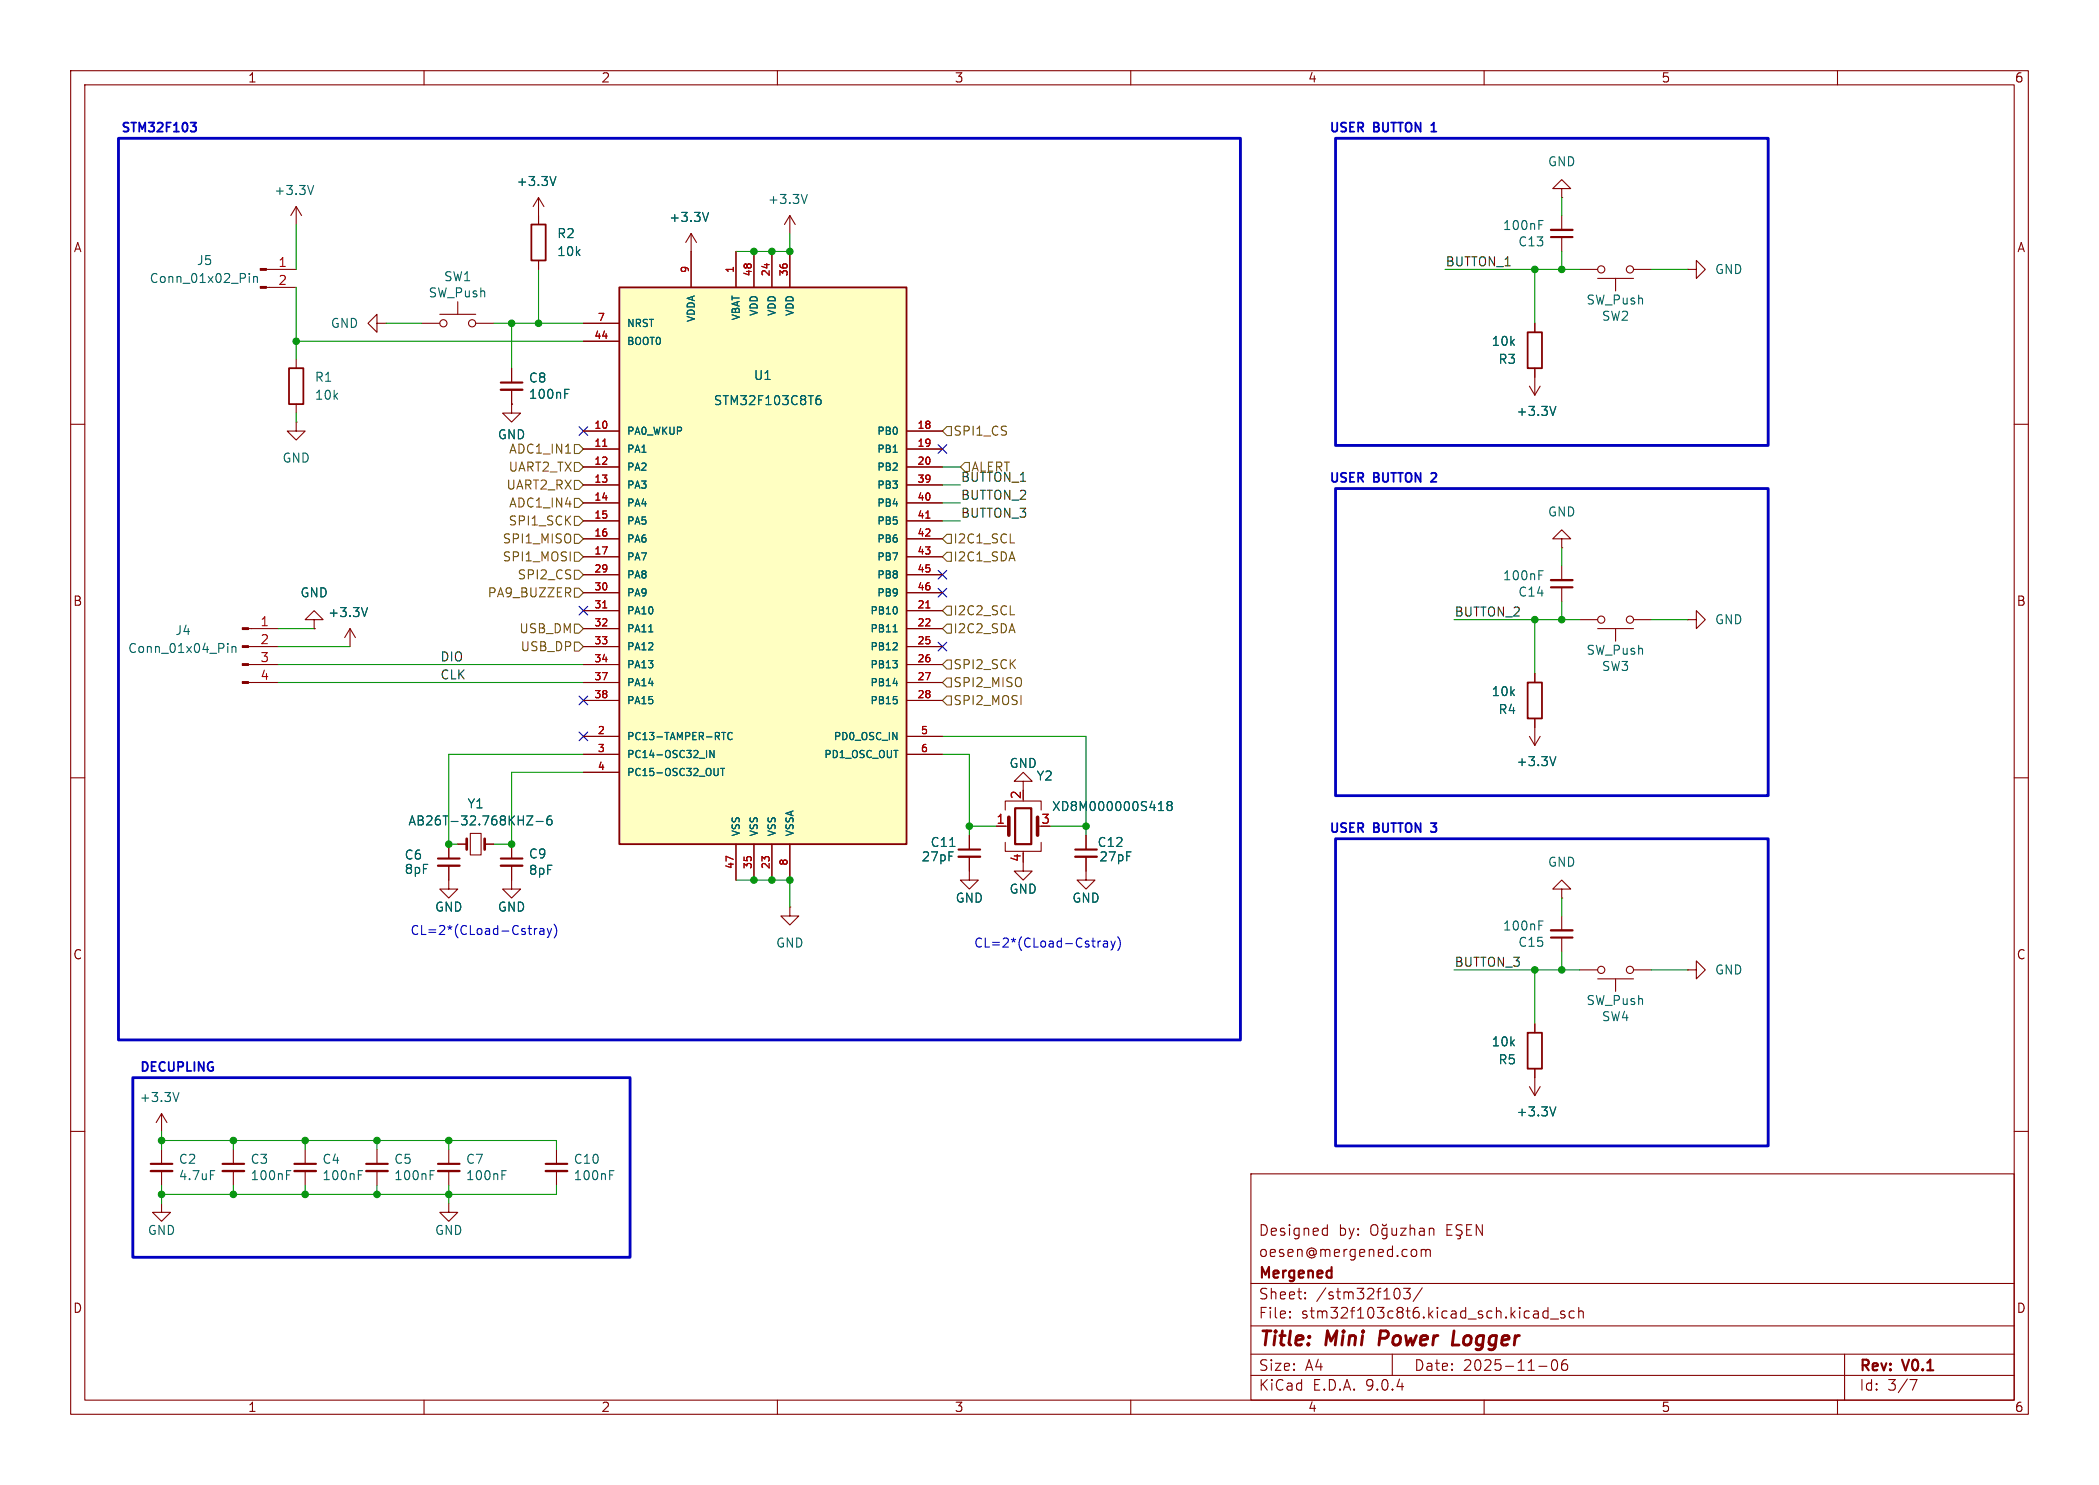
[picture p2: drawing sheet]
<svg xmlns="http://www.w3.org/2000/svg" width="297mm" height="210mm" viewBox="0 0 297 210" stroke-linecap="round" stroke-linejoin="round" font-family="sans-serif">
<g fill="none" stroke="#840000" stroke-width=".15">
<path d="M10 10h277v190h-277zM12 12h273v186h-273zM60 10v2M110 10v2M160 10v2M210 10v2M260 10v2M76.2 27.9l-.8 1.3M76.2 27.9l.8 1.3M76.2 27.9v3.9M76.2 36.8v1.3M97.8 33l-.8 1.3"/>
<path d="M97.8 33l.8 1.3M97.8 33v2.6M221 26.7h1.2l-1.2-1.3-1.3 1.3h1.3v1.2M221 27.9h.1M221 30.5v2M221 33.5v2.1M223.5 38.1h2.6M226.1 39.4h5M228.6 39.4v1.7M231.1 38.1h2.6M238.8 38.1h1.2v-1.3l1.3 1.3-1.3 1.3v-1.3M238.8 38.1h.1"/>
<path d="M41.9 59.7v1.3h1.3l-1.3 1.2-1.3-1.2h1.3M41.9 59.7h.1M41.9 50.8v1.3M41.9 57.2v1.2M53.3 45.7v-1.2l-1.2 1.2 1.2 1.3v-1.3h1.3M54.6 45.7h.1M59.7 45.7h2.5M62.2 44.5h5.1M64.8 42.7v1.8M67.3 45.7h2.5M72.4 57.2v1.2h1.3l-1.3 1.3-1.3-1.3h1.3M72.4 57.2h.1"/>
<path d="M72.4 52.1v2M72.4 55.1v2.1M216.4 54.6l.8 1.3M217.2 45.7v1.3M217.2 52.1v3.8M217.9 54.6l-.7 1.3M10 60h2M221 76.2h1.2l-1.2-1.3-1.3 1.3h1.3v1.3M221 77.5h.1M285 60h2M44.4 87.6h1.3l-1.3-1.2-1.2 1.2h1.2v1.3M44.4 88.9h.1"/>
<path d="M49.5 88.9l-.7 1.3M49.5 88.9l.8 1.3M49.5 88.9v2.5M217.2 95.3v1.2M221 80v2M221 83.1v2M223.5 87.6h2.6M226.1 88.9h5M228.6 88.9v1.8M231.1 87.6h2.6M10 110h2M63.5 119.4v2"/>
<path d="M64.8 119.4h1.2M66.5 117.9h1.6v3h-1.6zM68.6 119.4h1.2M72.4 119.4v2M137.2 118.1v2M141 116.8h1.7M142.2 114.6v-1.3h5.1v1.3M142.2 119.1v1.3h5.1v-1.3M144.8 110.5h1.2l-1.2-1.3-1.3 1.3h1.3v1.3M153.7 118.1v2M216.4 104.1l.8 1.3M217.2 101.6v3.8"/>
<path d="M217.9 104.1l-.7 1.3M285 110h2M63.5 122.4v3.3h1.3l-1.3 1.3-1.3-1.3h1.3M72.4 122.4v3.3h1.3l-1.3 1.3-1.3-1.3h1.3M111.8 128.3v1.2h1.2l-1.2 1.3-1.3-1.3h1.3M111.8 128.3h.1M137.2 121.2v3.3h1.2l-1.2 1.2-1.3-1.2h1.3M144.8 121.9v1.3h1.2l-1.2 1.3-1.3-1.3h1.3M144.8 120.4v.3M153.7 121.2v3.3h1.2l-1.2 1.2-1.3-1.2h1.3M221 125.7h1.2l-1.2-1.2-1.3 1.2h1.3v1.3M221 127h.1"/>
<path d="M221 129.5v2.1M221 132.6v2M223.5 137.2h2.6M226.1 138.4h5M228.6 138.4v1.8M231.1 137.2h2.6M238.8 137.2h1.2v-1.3l1.3 1.3-1.3 1.2v-1.2M238.8 137.2h.1M22.9 157.5l-.8 1.3M22.9 157.5l.7 1.3M22.9 157.5v2.5M216.4 153.7l.8 1.2"/>
<path d="M217.2 144.8v1.3M217.2 151.1v3.8M217.9 153.7l-.7 1.2M10 160h2M22.9 170.2v1.3h1.2l-1.2 1.2-1.3-1.2h1.3M22.9 162.6v2M22.9 165.6v2M33 162.6v2M33 165.6v2M43.2 162.6v2M43.2 165.6v2M53.3 162.6v2"/>
<path d="M53.3 165.6v2M63.5 170.2v1.3h1.3l-1.3 1.2-1.3-1.2h1.3M63.5 162.6v2M63.5 165.6v2M78.7 162.6v2M78.7 165.6v2M177 166h108v32h-108zM187.4 173.7l.4 .1M187.8 173.2v1.5M187.8 174.6l-.4 .1M194.2 173.3a.5 .5 0 0 1 .5-.1 .5 .5 0 0 1 .3 .5v.5a.5 .5 0 0 1-.5 .5 .5 .5 0 0 1-.5-.5v-.5zM195.6 173.1a.29 .29 0 0 0 .3 .2 .29 .29 0 0 0 .3-.2"/>
<path d="M196.2 173.8l-.4-.1-.3 .3v.4l.2 .2 .1 .1 .4-.1M196.2 173.7v1.2a.41 .41 0 0 1-.6 .2M197 173.7v.9a.41 .41 0 0 0 .6 0M197.6 173.7v1M198.2 173.7h.8l-.8 1h.8M199.5 173.2v1.5M199.5 173.8a.37 .37 0 0 1 .7 .1v.8M200.3 176.8l.2 .2v.4l-.2 .2M200.9 173.8l.1-.1 .5 .1v.9M201.1 176.8a.37 .37 0 0 1 .6 .1M201.1 176.7v1M201.5 174.1h-.5a.29 .29 0 0 0-.2 .3 .29 .29 0 0 0 .2 .3l.5-.1"/>
<path d="M201.7 176.9l.3-.2 .3 .1 .1 .9M201.7 176.9v.8M202.2 173.8a.37 .37 0 0 1 .7 .1v.8M202.2 173.7v1M204.7 173.9h.5M205.5 173.2h-.8v1.5h.8M206.5 174.8l.2 .2-.1 .1-.4 .1M206.9 173.3l-.2-.1-.5 .1a.36 .36 0 0 0-.2 .3 .36 .36 0 0 0 .3 .3 .55 .55 0 0 1 .6 .4l-.1 .3-.2 .1-.6-.1M207.5 173.9h.5M208.2 173.2h-.7v1.5h.7M209.7 173.2v1.5l-.8-1.5v1.5M285 160h2"/>
<path d="M60 198v2M110 198v2M160 198v2M177 194.5h108M177 191.5h108M177 187.5h108M177 181.5h108M182.5 186.3h.1l-.1 .1M182.5 186.3v.1M182.5 185.5v.1M182.5 185.5h.1l-.1 .1M184.7 183.6v.1"/>
<path d="M184.7 183.6h-.1l.1 .1M184.7 182.8v.1M184.7 182.8h-.1l.1 .1M197 191.5v3M197.9 182.3a1.12 1.12 0 0 1 0 1.3M198.6 182.2h.9l-.5 .6a.41 .41 0 0 1 .5 .3v.3l-.1 .2-.6 .1-.2-.1M201.2 182.1l-1.2 2M210 198v2M217.7 193.2h1.2M219 184.9v1.5M219 185.5l-.4-.1-.3 .3v.4l.2 .2 .1 .1 .4-.1M219.4 186.5h1.1"/>
<path d="M219.7 192.4a.36 .36 0 0 1 .3-.1 .36 .36 0 0 1 .3 .3 .77 .77 0 0 1-.4 1.2 .91 .91 0 0 1-.2-1.4zM221.4 185.5l-.4-.1-.2 .2 .1 .2 .5 .2 .1 .1-.1 .2-.2 .1-.4-.1M221.7 192.3a.59 .59 0 0 0-.7 .6v.6l.1 .2 .4 .1 .2-.1 .1-.5-.1-.3h-.5l-.2 .3M222.7 185.5l-.4-.1-.3 .3v.4l.2 .2 .1 .1 .4-.1M223.4 185.5a.37 .37 0 0 1 .6 .1v.8M223.4 184.9v1.5M260 198v2M261 191.5v6.5M270.2 195.1h1l-.6 1.5"/>
<circle cx="226.6" cy="38.1" r=".51"/>
<circle cx="230.6" cy="38.1" r=".51"/>
<circle cx="62.7" cy="45.7" r=".51"/>
<circle cx="66.8" cy="45.7" r=".51"/>
<circle cx="226.6" cy="87.6" r=".51"/>
<circle cx="230.6" cy="87.6" r=".51"/>
<circle cx="226.6" cy="137.2" r=".51"/>
<circle cx="230.6" cy="137.2" r=".51"/>
</g>
<path d="M195.4 188.2l-.3 2M205.7 188.2l-.2 2h.9" fill="none" stroke="#840000" stroke-width=".4"/>
<path d="M75.2 31.8h2v5h-2zM40.9 52.1h2v5.1h-2zM216.2 47h2v5.1h-2zM216.2 96.5h2v5.1h-2zM216.2 146.1h2v5h-2z" fill="none" stroke="#840000" stroke-width=".25"/>
<g fill="none" stroke="#006464" stroke-width=".15">
<path d="M78.7 25l-.5 1.2M100.3 30l-.5 1.3M217.7 31.8h.5M217.7 31.2h.7M79.9 55.7h.4M79.9 55.1h.6M220.1 57.5l-.4 1.2M52 85.9l-.4 1.3M217.7 81.3h.5M217.7 80.7h.7M74.5 115.4h.9l-.9 1.3h.9M75.9 116.2h.9"/>
<path d="M78 115.4a.5 .5 0 0 0-.6 .5v.5l.1 .2 .4 .1 .2-.2v-.4l-.1-.2h-.4l-.2 .2M134.4 119.7h.7M163.9 114.6h.7M164.2 113.5l.1-.1v1.2M165.4 113.9l-.3 .2 .1 .4 .2 .1h.3l.2-.2v-.3l-.3-.2M165.4 113.9l-.3-.2 .3-.3h.2l.3 .2-.3 .3M165.4 113.9h.2M220.1 107l-.4 1.3M217.7 130.9h.5M217.7 130.2h.7M25.3 154.5l-.4 1.3M220.1 156.5l-.4 1.3"/>
<path d="M29.8 165.6h.6M40.5 165.6h.7M40.5 166.2h.5M50.7 165.6h.6M50.7 166.2h.4M60.9 165.6h.6M60.9 166.2h.4M71 165.6h.6M71 166.2h.5M86.3 165.6h.6M86.3 166.2h.4"/>
</g>
<g fill="none" stroke="#840000" stroke-width=".3">
<path d="M219.5 33.5h3M70.9 54.1h3M219.5 83.1h3M143.6 114.3h2.3v5.1h-2.3zM62 121.4h3M70.9 121.4h3M135.6 120.1h3.1M152.1 120.1h3.1M219.5 132.6h3M21.3 164.6h3.1M31.5 164.6h3M41.7 164.6h3"/>
<path d="M51.8 164.6h3.1M62 164.6h3M77.2 164.6h3.1"/>
</g>
<g fill="none" stroke="#840000" stroke-width=".33">
<path d="M219.5 32.5h3M70.9 55.1h3M219.5 82h3M62 122.4h3M70.9 122.4h3M135.6 121.2h3.1M152.1 121.2h3.1M219.5 131.6h3M21.3 165.6h3.1M31.5 165.6h3M41.7 165.6h3M51.8 165.6h3.1"/>
<path d="M62 165.6h3M77.2 165.6h3.1"/>
</g>
<path d="M142.7 115.6v2.5M146.8 115.6v2.5" fill="none" stroke="#840000" stroke-width=".51"/>
<path d="M66 118.6v1.5M68.6 118.6v1.5" fill="none" stroke="#840000" stroke-width=".38"/>
<path d="M87.6 40.6h40.7v78.8h-40.7z" fill="#ffffc2"/>
<path d="M87.6 40.6h40.7v78.8h-40.7z" fill="none" stroke="#840000" stroke-width=".25"/>
<g fill="none" stroke="#840000" stroke-width=".15">
<path d="M37.7 38.1h4.2M41.9 29.2l-.8 1.3M41.9 29.2l.8 1.3M41.9 29.2v2.6M76.2 30.5v1.3M76.2 36.8v1.3M97.8 35.6v5M104.1 35.6v5M106.7 35.6v5M109.2 35.6v5M111.8 30.5v2.5M111.8 35.6v5"/>
<path d="M111.8 30.5l-.8 1.3M111.8 30.5l.7 1.3M37.7 40.6h4.2M72.4 57.2h.1M72.4 52.1v2M72.4 55.1v2.1M82.5 45.7h5.1M82.5 48.3h5.1M217.2 45.7v1.3M217.2 52.1v1.2M82.5 61h5.1M82.5 63.5h5.1"/>
<path d="M82.5 66h5.1M82.5 68.6h5.1M82.5 71.1h5.1M82.5 73.7h5.1M82.5 76.2h5.1M82.5 78.7h5.1M128.3 61h5M128.3 63.5h5M128.3 66h5M128.3 68.6h5M128.3 71.1h5M128.3 73.7h5"/>
<path d="M128.3 76.2h5M128.3 78.7h5M35.2 88.9h4.2M35.2 91.4h4.2M35.2 94h4.2M35.2 96.5h4.2M44.4 88.9h.1M82.5 81.3h5.1M82.5 83.8h5.1M82.5 86.4h5.1M82.5 88.9h5.1M82.5 91.4h5.1"/>
<path d="M82.5 94h5.1M82.5 96.5h5.1M82.5 99.1h5.1M128.3 81.3h5M128.3 83.8h5M128.3 86.4h5M128.3 88.9h5M128.3 91.4h5M128.3 94h5M128.3 96.5h5M128.3 99.1h5M217.2 95.3v1.2"/>
<path d="M238.8 87.6h1.2v-1.2l1.3 1.2-1.3 1.3v-1.3M238.8 87.6h.1M63.5 119.4v2M64.8 119.4h1.2M68.6 119.4h1.2M72.4 119.4v2M82.5 104.1h5.1M82.5 106.7h5.1M82.5 109.2h5.1M104.1 119.4v5.1M106.7 119.4v5.1M109.2 119.4v5.1"/>
<path d="M111.8 119.4v5.1M128.3 104.1h5M128.3 106.7h5M137.2 118.1v2M141 116.8h1.2M153.7 118.1v2M217.2 101.6v1.3M63.5 122.4v2.1M72.4 122.4v2.1M137.2 121.2v2M153.7 121.2v2M217.2 144.8v1.3"/>
<path d="M217.2 151.1v1.3"/>
</g>
<path d="M85.3 63.1h.6M131 73.3h.6M85.3 86h.6M131 86h.6" fill="none" stroke="#a90000" stroke-width=".15"/>
<g fill="none" stroke="#006464" stroke-width=".15">
<path d="M35.3 38.7v.1M35.3 39.1v.8M35.9 39.1v.8M35.9 39.2l.2-.1 .3 .1v.7M44.4 26.2l-.4 1.3M78.7 25l-.5 1.2M100.3 30l-.5 1.3M114.2 27.5l-.4 1.3M79.9 55.7h.4M79.9 55.1h.6M115.5 56.7l.2-.3h.2l.3 .3v.3l-.3 .2h-.3l-.1-.2M116.1 56a.5 .5 0 0 0-.6 .5"/>
<path d="M220.1 57.5l-.4 1.2M126.4 64h.6M32.2 91v.1M32.2 91.4v.9M32.8 91.4v.9M32.8 91.5l.2-.1 .3 .1 .1 .8M52 85.9l-.4 1.3M91.8 89.4h.6M126.3 91.9h.7M126.3 93.4h.7l-.4 .4M126.4 89.4h.6M126.4 96.6h.6"/>
<path d="M126.9 86v.6M126.9 91v.3M126.9 93.9v.4M126.9 99v.4M74.5 115.4h.9l-.9 1.3h.9M75.9 116.2h.9M78 115.4a.5 .5 0 0 0-.6 .5v.5l.1 .2 .4 .1 .2-.2v-.4l-.1-.2h-.4l-.2 .2M100 106.1v1M101 106.1v1l-.5-1v1M101.6 108.7v.8l-.1 .1M102 108.7h.5M102.1 103.6h.6"/>
<path d="M102.2 108.7v1M102.4 103.6v1M103.6 103.7a.48 .48 0 0 0-.7 .3 .48 .48 0 0 0 .5 .6l.2-.1M134.4 119.7h.7M163.9 114.6h.7M164.2 113.5l.1-.1v1.2M165.4 113.9l-.3 .2 .1 .4 .2 .1h.3l.2-.2v-.3l-.3-.2M165.4 113.9l-.3-.2 .3-.3h.2l.3 .2-.3 .3M165.4 113.9h.2M220.1 107l-.4 1.3M220.1 156.5l-.4 1.3"/>
</g>
<g fill="#840000" stroke="#840000" stroke-width=".15">
<path d="M36.8 38h.9v.2h-.9z"/>
<path d="M36.8 40.5h.9v.3h-.9z"/>
<path d="M34.3 88.8h.9v.2h-.9z"/>
<path d="M34.3 91.3h.9v.3h-.9z"/>
<path d="M34.3 93.9h.9v.2h-.9z"/>
<path d="M34.3 96.4h.9v.2h-.9z"/>
</g>
<g fill="none" stroke="#725600" stroke-width=".15">
<path d="M80 64.1h.7M81.3 65.4h.6l.6 .6-.6 .7h-.6zM81.3 67.9h.6l.6 .7-.6 .6h-.6zM81.3 62.9h.6l.6 .6-.6 .6h-.6zM81.3 70.5h.6l.6 .6-.6 .7h-.6zM81.3 75.6h.6l.6 .6-.6 .6h-.6zM81.3 73h.6l.6 .7-.6 .6h-.6zM81.3 78.1h.6l.6 .6-.6 .7h-.6zM134 60.3h.6v1.3h-.6l-.7-.6zM134 78.1h.6v1.3h-.6l-.7-.7zM134 75.6h.6v1.2h-.6l-.7-.6zM136.5 65.4h.7v1.3h-.7l-.6-.7z"/>
<path d="M143 76.8h.6M81.3 80.6h.6l.6 .7-.6 .6h-.6zM81.3 90.8h.6l.6 .6-.6 .7h-.6zM81.3 88.3h.6l.6 .6-.6 .6h-.6zM81.3 83.2h.6l.6 .6-.6 .7h-.6zM134 95.9h.6v1.3h-.6l-.7-.7zM134 93.3h.6v1.3h-.6l-.7-.6zM134 85.7h.6v1.3h-.6l-.7-.6zM134 88.3h.6v1.2h-.6l-.7-.6zM134 98.4h.6v1.3h-.6l-.7-.6zM143 86.9h.6"/>
</g>
<g fill="none" stroke="#009600" stroke-width=".15">
<path d="M41.9 31.8v6.3M76.2 38.1v7.6M111.8 33v2.6h-7.7M204.5 38.1h19M217.2 38.1v7.6M221 27.9v2.6M221 35.6v2.5M233.7 38.1h5.1M41.9 40.6v10.2M41.9 58.4v1.3M41.9 48.3h40.6M54.6 45.7h5.1"/>
<path d="M69.8 45.7h12.7M72.4 45.7v6.4M133.3 71.1h2.6M133.3 68.6h2.6M133.3 73.7h2.6M133.3 66h2.6M221 77.5v2.5M39.4 88.9h5M39.4 96.5h43.1M39.4 94h43.1M39.4 91.4h10.1M205.7 87.6h17.8"/>
<path d="M217.2 87.6v7.7M221 85.1v2.5M233.7 87.6h5.1M82.5 106.7h-19v12.7h1.3M82.5 109.2h-10.1v10.2h-2.6M133.3 106.7h3.9v11.4M133.3 104.1h20.4v14M137.2 116.8h3.8M148.6 116.8h5.1M104.1 124.5h7.7v3.8M205.7 137.2h17.8M217.2 137.2v7.6"/>
<path d="M221 127v2.5M221 134.6v2.6M233.7 137.2h5.1M22.9 161.3h55.8v1.3M22.9 160v2.6M22.9 167.6v2.6M33 161.3v1.3M33 167.6v1.3M43.2 161.3v1.3M43.2 167.6v1.3M53.3 161.3v1.3M53.3 167.6v1.3"/>
<path d="M63.5 161.3v1.3M63.5 167.6v2.6M78.7 167.6v1.3h-55.8"/>
</g>
<g fill="none" stroke="#000084" stroke-width=".15">
<path d="M81.9 60.4l1.3 1.2M83.2 60.4l-1.3 1.2M132.7 62.9l1.3 1.2M134 62.9l-1.3 1.2M81.9 98.5l1.3 1.2M81.9 85.8l1.3 1.2M83.2 98.5l-1.3 1.2M83.2 85.8l-1.3 1.2M132.7 83.2l1.3 1.2M132.7 80.7l1.3 1.2M132.7 90.8l1.3 1.2M134 83.2l-1.3 1.2"/>
<path d="M134 80.7l-1.3 1.2M134 90.8l-1.3 1.2M81.9 103.5l1.3 1.2M83.2 103.5l-1.3 1.2"/>
</g>
<g fill="none" stroke="#0000c2" stroke-width=".15">
<path d="M75.6 131.3v.9M76 131.3l-.3 .1-.1 .2M76.4 131.4h.5l.1 .8M77 131.6l-.5 .1a.25 .25 0 0 0-.2 .2 .25 .25 0 0 0 .2 .3l.5-.1M77.4 131.3l.3 .9M77.7 132.2l-.1 .3-.2 .1M78 131.3l-.3 .9M78.4 130.7a1.46 1.46 0 0 1 0 1.9M155.4 133.1v.8M155.7 133.1h-.2l-.1 .2M156.2 133.1h.5v.8M156.7 133.4h-.4a.25 .25 0 0 0-.2 .3 .25 .25 0 0 0 .2 .2h.4"/>
<path d="M157.2 133.1l.3 .8M157.5 133.9l-.1 .3-.2 .2M157.8 133.1l-.3 .8M158.2 132.5a1.46 1.46 0 0 1 0 1.9"/>
</g>
<path d="M27 17.3h.7l-.4 .5 .4 .1v.5l-.2 .2h-.4M202.5 18.6h.7M202.6 17.6l-.1 .1M203.2 67.4l-.7 .7h.7M202.5 116.4h.7M202.5 117.6h.1" fill="none" stroke="#0000c2" stroke-width=".25"/>
<path d="M16.8 19.6h158.7v127.5h-158.7zM189 19.6h61.2v43.4h-61.2zM189 69.1h61.2v43.4h-61.2zM189 118.6h61.2v43.5h-61.2zM18.8 152.4h70.4v25.4h-70.4z" fill="none" stroke="#0000c2" stroke-width=".4"/>
<g fill="#009600" stroke="#009600" stroke-width=".15">
<circle cx="76.2" cy="45.7" r=".46"/>
<circle cx="41.9" cy="48.3" r=".46"/>
<circle cx="72.4" cy="45.7" r=".46"/>
<circle cx="153.7" cy="116.8" r=".46"/>
<circle cx="109.2" cy="35.6" r=".46"/>
<circle cx="106.7" cy="35.6" r=".46"/>
<circle cx="111.8" cy="35.6" r=".46"/>
<circle cx="137.2" cy="116.8" r=".46"/>
<circle cx="109.2" cy="124.5" r=".46"/>
<circle cx="111.8" cy="124.5" r=".46"/>
<circle cx="22.9" cy="161.3" r=".46"/>
<circle cx="43.2" cy="161.3" r=".46"/>
<circle cx="53.3" cy="168.9" r=".46"/>
<circle cx="43.2" cy="168.9" r=".46"/>
<circle cx="53.3" cy="161.3" r=".46"/>
<circle cx="22.9" cy="168.9" r=".46"/>
<circle cx="33" cy="161.3" r=".46"/>
<circle cx="33" cy="168.9" r=".46"/>
<circle cx="63.5" cy="161.3" r=".46"/>
<circle cx="63.5" cy="168.9" r=".46"/>
<circle cx="217.2" cy="38.1" r=".46"/>
<circle cx="221" cy="38.1" r=".46"/>
<circle cx="221" cy="87.6" r=".46"/>
<circle cx="217.2" cy="87.6" r=".46"/>
<circle cx="217.2" cy="137.2" r=".46"/>
<circle cx="221" cy="137.2" r=".46"/>
<circle cx="72.4" cy="119.4" r=".46"/>
<circle cx="63.5" cy="119.4" r=".46"/>
<circle cx="106.7" cy="124.5" r=".46"/>
</g>
<g font-size="2.8" fill="#840000">
<text x="178" y="190.9">Title:</text>
<text x="187.7" y="190.9">Mini</text>
<text x="196" y="190.9">Power</text>
<text x="207.2" y="190.9">Logger</text>
</g>
<g font-size="2.1" fill="#840000">
<text x="178" y="178">oesen@mergened.com</text>
<text x="178" y="175">Designed</text>
<text x="189.4" y="175">by:</text>
<text x="178" y="184">Sheet:</text>
<text x="178" y="181.2">Mergened</text>
<text x="186.2" y="184">/stm32f103/</text>
<text x="178" y="186.7">File:</text>
<text x="184.1" y="186.7">stm32f103c8t6.kicad_sch.kicad_sch</text>
<text x="178" y="196.9">KiCad</text>
<text x="178" y="194.1">Size:</text>
<text x="184.7" y="194.1">A4</text>
<text x="185.7" y="196.9">E.D.A.</text>
<text x="193.3" y="196.9">9.0.4</text>
<text x="200" y="194.1">Date:</text>
<text x="207" y="194.1">2025-11-06</text>
<text x="263" y="194.3">Rev:</text>
<text x="263" y="196.9">Id:</text>
<text x="267.1" y="196.9">3/7</text>
<text x="269.4" y="194.3">V0.1</text>
</g>
<g font-size="1.8" fill="#840000">
<text x="35" y="11.9">1</text>
<text x="85" y="11.9">2</text>
<text x="135" y="11.9">3</text>
<text x="185" y="11.9">4</text>
<text x="235" y="11.9">5</text>
<text x="285" y="11.9">6</text>
<text x="10.3" y="35.9">A</text>
<text x="285.3" y="35.9">A</text>
<text x="10.3" y="85.9">B</text>
<text x="285.3" y="85.9">B</text>
<text x="10.3" y="135.9">C</text>
<text x="285.3" y="135.9">C</text>
<text x="10.3" y="185.9">D</text>
<text x="285.3" y="185.9">D</text>
<text x="35" y="199.9">1</text>
<text x="85" y="199.9">2</text>
<text x="135" y="199.9">3</text>
<text x="185" y="199.9">4</text>
<text x="235" y="199.9">5</text>
<text x="285" y="199.9">6</text>
</g>
<g font-size="1.8" fill="#0000c2">
<text x="17" y="19.1">STM32F103</text>
<text x="187.9" y="19.1">USER</text>
<text x="194.4" y="19.1">BUTTON</text>
<text x="203" y="19.1">1</text>
<text x="187.9" y="68.6">USER</text>
<text x="194.4" y="68.6">BUTTON</text>
<text x="203" y="68.6">2</text>
<text x="187.9" y="118.1">USER</text>
<text x="194.4" y="118.1">BUTTON</text>
<text x="203" y="118.1">3</text>
<text x="58" y="132.4">CL=2*(CLoad-Cstray)</text>
<text x="137.7" y="134.2">CL=2*(CLoad-Cstray)</text>
<text x="19.6" y="151.9">DECUPLING</text>
</g>
<g font-size="1.8" fill="#006464">
<text x="218.9" y="23.7">GND</text>
<text x="38.7" y="27.8">+3.3V</text>
<text x="73" y="26.5">+3.3V</text>
<text x="108.6" y="29.1">+3.3V</text>
<text x="78.7" y="33.9">R2</text>
<text x="94.6" y="31.6">+3.3V</text>
<text x="212.6" y="32.7">100nF</text>
<text x="214.7" y="35.1">C13</text>
<text x="21.1" y="40.2">Conn_01x02_Pin</text>
<text x="27.8" y="37.7">J5</text>
<text x="62.7" y="40">SW1</text>
<text x="78.7" y="36.4">10k</text>
<text x="242.6" y="39">GND</text>
<text x="46.7" y="46.6">GND</text>
<text x="60.6" y="42.3">SW_Push</text>
<text x="224.4" y="43.3">SW_Push</text>
<text x="226.6" y="45.6">SW2</text>
<text x="106.6" y="53.9">U1</text>
<text x="211" y="49.1">10k</text>
<text x="211.9" y="51.7">R3</text>
<text x="44.5" y="54.2">R1</text>
<text x="44.5" y="56.7">10k</text>
<text x="74.7" y="54.3">C8</text>
<text x="74.7" y="56.6">100nF</text>
<text x="100.9" y="57.5">STM32F103C8T6</text>
<text x="214.5" y="59">+3.3V</text>
<text x="39.9" y="65.6">GND</text>
<text x="70.4" y="62.3">GND</text>
<text x="218.9" y="73.3">GND</text>
<text x="212.6" y="82.3">100nF</text>
<text x="42.4" y="84.7">GND</text>
<text x="46.3" y="87.5">+3.3V</text>
<text x="214.7" y="84.6">C14</text>
<text x="242.6" y="88.5">GND</text>
<text x="18" y="92.6">Conn_01x04_Pin</text>
<text x="24.7" y="90">J4</text>
<text x="224.4" y="92.8">SW_Push</text>
<text x="226.6" y="95.1">SW3</text>
<text x="211" y="98.7">10k</text>
<text x="211.9" y="101.2">R4</text>
<text x="142.7" y="108.8">GND</text>
<text x="146.6" y="110.6">Y2</text>
<text x="214.5" y="108.6">+3.3V</text>
<text x="57.7" y="116.9">AB26T-32.768KHZ-6</text>
<text x="66.1" y="114.5">Y1</text>
<text x="131.6" y="120">C11</text>
<text x="148.8" y="114.9">XD8M000000S418</text>
<text x="155.2" y="120">C12</text>
<text x="57.2" y="121.8">C6</text>
<text x="57.2" y="123.8">8pF</text>
<text x="74.7" y="121.6">C9</text>
<text x="74.7" y="123.9">8pF</text>
<text x="130.3" y="122">27pF</text>
<text x="155.5" y="122">27pF</text>
<text x="218.9" y="122.8">GND</text>
<text x="61.5" y="129.1">GND</text>
<text x="70.4" y="129.1">GND</text>
<text x="135.1" y="127.9">GND</text>
<text x="142.7" y="126.6">GND</text>
<text x="151.6" y="127.9">GND</text>
<text x="212.6" y="131.8">100nF</text>
<text x="109.7" y="134.2">GND</text>
<text x="214.7" y="134.1">C15</text>
<text x="224.4" y="142.3">SW_Push</text>
<text x="242.6" y="138">GND</text>
<text x="211" y="148.2">10k</text>
<text x="226.6" y="144.6">SW4</text>
<text x="211.9" y="150.7">R5</text>
<text x="19.7" y="156.1">+3.3V</text>
<text x="214.5" y="158.1">+3.3V</text>
<text x="25.2" y="164.8">C2</text>
<text x="25.2" y="167.1">4.7uF</text>
<text x="35.4" y="164.8">C3</text>
<text x="35.4" y="167.1">100nF</text>
<text x="45.5" y="164.8">C4</text>
<text x="45.5" y="167.1">100nF</text>
<text x="55.7" y="164.8">C5</text>
<text x="55.7" y="167.1">100nF</text>
<text x="65.8" y="164.8">C7</text>
<text x="65.8" y="167.1">100nF</text>
<text x="81.1" y="167.1">100nF</text>
<text x="81.1" y="164.8">C10</text>
<text x="20.8" y="174.9">GND</text>
<text x="61.5" y="174.9">GND</text>
</g>
<g font-size="1.8" fill="#a90000">
<text x="39.3" y="37.8">1</text>
<text x="39.3" y="40.4">2</text>
<text x="36.8" y="88.6">1</text>
<text x="36.8" y="91.2">2</text>
<text x="36.8" y="93.7">3</text>
<text x="36.8" y="96.3">4</text>
<text x="144.5" y="113.1" transform="rotate(-90 144.5 113.1)">2</text>
<text x="140.9" y="116.6">1</text>
<text x="147.2" y="116.6">3</text>
<text x="144.5" y="122" transform="rotate(-90 144.5 122)">4</text>
</g>
<g font-size="1.8" fill="#0f0f0f">
<text x="204.5" y="37.8">BUTTON_1</text>
<text x="135.9" y="68.2">BUTTON_1</text>
<text x="135.9" y="70.8">BUTTON_2</text>
<text x="137.4" y="66.9">ALERT</text>
<text x="135.9" y="73.3">BUTTON_3</text>
<text x="205.7" y="87.3">BUTTON_2</text>
<text x="62.2" y="93.6">DIO</text>
<text x="62.2" y="96.2">CLK</text>
<text x="205.7" y="136.8">BUTTON_3</text>
</g>
<g font-size="1.8" fill="#725600">
<text x="71.9" y="64.4">ADC1_IN1</text>
<text x="134.8" y="61.8">SPI1_CS</text>
<text x="71.6" y="69.4">UART2_RX</text>
<text x="71.9" y="66.9">UART2_TX</text>
<text x="71.9" y="72">ADC1_IN4</text>
<text x="71" y="77.1">SPI1_MISO</text>
<text x="71.9" y="74.5">SPI1_SCK</text>
<text x="134.8" y="77.1">I2C1_SCL</text>
<text x="71" y="79.6">SPI1_MOSI</text>
<text x="73.1" y="82.1">SPI2_CS</text>
<text x="134.8" y="79.6">I2C1_SDA</text>
<text x="68.9" y="84.7">PA9_BUZZER</text>
<text x="73.4" y="89.8">USB_DM</text>
<text x="134.8" y="87.2">I2C2_SCL</text>
<text x="134.8" y="89.8">I2C2_SDA</text>
<text x="73.6" y="92.3">USB_DP</text>
<text x="134.8" y="94.8">SPI2_SCK</text>
<text x="134.8" y="97.4">SPI2_MISO</text>
<text x="134.8" y="99.9">SPI2_MOSI</text>
</g>
<g font-size="1.4" fill="#a90000">
<text x="97.5" y="38.7" transform="rotate(-90 97.5 38.7)">9</text>
<text x="103.9" y="38.7" transform="rotate(-90 103.9 38.7)">1</text>
<text x="106.4" y="39.2" transform="rotate(-90 106.4 39.2)">48</text>
<text x="109" y="39.2" transform="rotate(-90 109 39.2)">24</text>
<text x="111.5" y="39.2" transform="rotate(-90 111.5 39.2)">36</text>
<text x="84.5" y="45.5">7</text>
<text x="84" y="48">44</text>
<text x="84" y="60.7">10</text>
<text x="84" y="63.2">11</text>
<text x="84" y="65.8">12</text>
<text x="129.7" y="60.7">18</text>
<text x="129.7" y="63.2">19</text>
<text x="129.7" y="65.8">20</text>
<text x="84" y="68.3">13</text>
<text x="84" y="70.9">14</text>
<text x="129.7" y="68.3">39</text>
<text x="129.7" y="70.9">40</text>
<text x="84" y="73.4">15</text>
<text x="84" y="75.9">16</text>
<text x="129.7" y="73.4">41</text>
<text x="129.7" y="75.9">42</text>
<text x="84" y="78.5">17</text>
<text x="84" y="81">29</text>
<text x="84" y="83.6">30</text>
<text x="129.7" y="78.5">43</text>
<text x="129.7" y="81">45</text>
<text x="129.7" y="83.6">46</text>
<text x="84" y="86.1">31</text>
<text x="84" y="88.6">32</text>
<text x="129.7" y="86.1">21</text>
<text x="129.7" y="88.6">22</text>
<text x="84" y="91.2">33</text>
<text x="84" y="93.7">34</text>
<text x="129.7" y="91.2">25</text>
<text x="129.7" y="93.7">26</text>
<text x="84" y="96.3">37</text>
<text x="84" y="98.8">38</text>
<text x="129.7" y="96.3">27</text>
<text x="129.7" y="98.8">28</text>
<text x="84.5" y="103.9">2</text>
<text x="84.5" y="106.4">3</text>
<text x="130.2" y="103.9">5</text>
<text x="130.2" y="106.4">6</text>
<text x="84.5" y="109">4</text>
<text x="103.9" y="123" transform="rotate(-90 103.9 123)">47</text>
<text x="106.4" y="123" transform="rotate(-90 106.4 123)">35</text>
<text x="109" y="123" transform="rotate(-90 109 123)">23</text>
<text x="111.5" y="122.5" transform="rotate(-90 111.5 122.5)">8</text>
</g>
<g font-size="1.4" fill="#006464">
<text x="88.6" y="46.5">NRST</text>
<text x="98.5" y="45.7" transform="rotate(-90 98.5 45.7)">VDDA</text>
<text x="104.9" y="45.4" transform="rotate(-90 104.9 45.4)">VBAT</text>
<text x="107.4" y="44.8" transform="rotate(-90 107.4 44.8)">VDD</text>
<text x="110" y="44.8" transform="rotate(-90 110 44.8)">VDD</text>
<text x="112.5" y="44.8" transform="rotate(-90 112.5 44.8)">VDD</text>
<text x="88.6" y="49">BOOT0</text>
<text x="88.6" y="61.7">PA0_WKUP</text>
<text x="88.6" y="64.2">PA1</text>
<text x="124" y="61.7">PB0</text>
<text x="124" y="64.2">PB1</text>
<text x="88.6" y="66.8">PA2</text>
<text x="88.6" y="69.3">PA3</text>
<text x="88.6" y="71.9">PA4</text>
<text x="124" y="66.8">PB2</text>
<text x="124" y="69.3">PB3</text>
<text x="124" y="71.9">PB4</text>
<text x="88.6" y="74.4">PA5</text>
<text x="88.6" y="76.9">PA6</text>
<text x="124" y="74.4">PB5</text>
<text x="124" y="76.9">PB6</text>
<text x="88.6" y="79.5">PA7</text>
<text x="88.6" y="82">PA8</text>
<text x="124" y="79.5">PB7</text>
<text x="124" y="82">PB8</text>
<text x="88.6" y="84.6">PA9</text>
<text x="88.6" y="87.1">PA10</text>
<text x="88.6" y="89.6">PA11</text>
<text x="123" y="87.1">PB10</text>
<text x="123" y="89.6">PB11</text>
<text x="124" y="84.6">PB9</text>
<text x="88.6" y="92.2">PA12</text>
<text x="88.6" y="94.7">PA13</text>
<text x="123" y="92.2">PB12</text>
<text x="123" y="94.7">PB13</text>
<text x="88.6" y="97.3">PA14</text>
<text x="88.6" y="99.8">PA15</text>
<text x="123" y="97.3">PB14</text>
<text x="123" y="99.8">PB15</text>
<text x="88.6" y="104.9">PC13-TAMPER-RTC</text>
<text x="88.6" y="107.4">PC14-OSC32_IN</text>
<text x="116.5" y="107.4">PD1_OSC_OUT</text>
<text x="117.9" y="104.9">PD0_OSC_IN</text>
<text x="88.6" y="110">PC15-OSC32_OUT</text>
<text x="104.9" y="118.4" transform="rotate(-90 104.9 118.4)">VSS</text>
<text x="107.4" y="118.4" transform="rotate(-90 107.4 118.4)">VSS</text>
<text x="110" y="118.4" transform="rotate(-90 110 118.4)">VSS</text>
<text x="112.5" y="118.4" transform="rotate(-90 112.5 118.4)">VSSA</text>
</g>
</svg>
